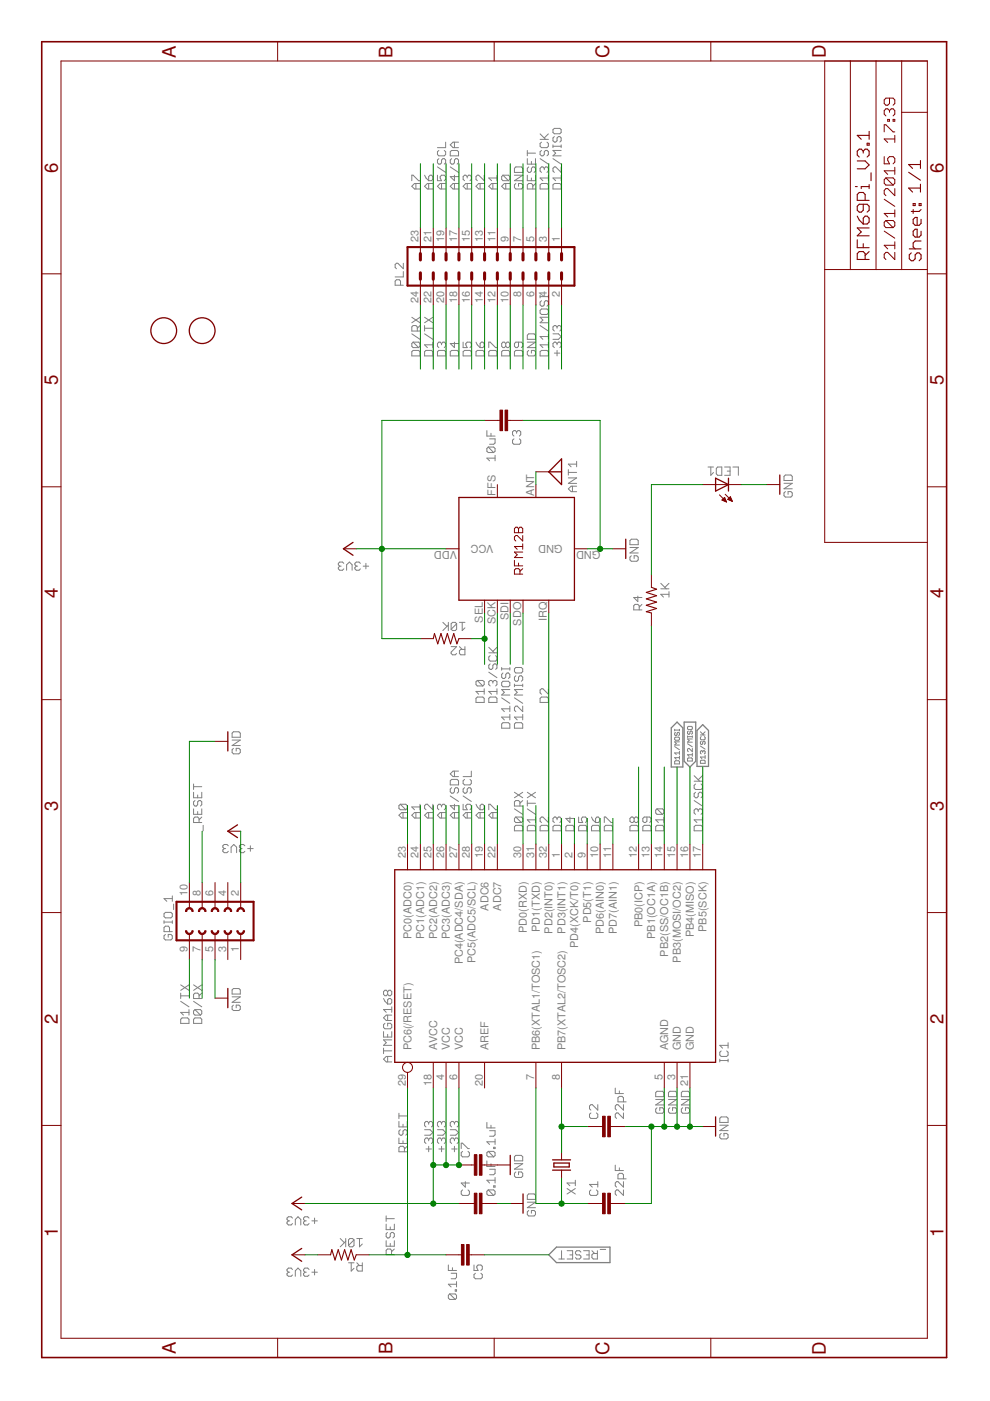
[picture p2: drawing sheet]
<svg xmlns="http://www.w3.org/2000/svg" width="210mm" height="297mm" viewBox="0 0 210 297" stroke-linecap="round" stroke-linejoin="round" font-family="sans-serif">
<g fill="none" stroke="#808080" stroke-width=".21">
<path d="M87.3 38.3v-1.2h.3l1.2 1.2h.2M88.2 38.9v1.2M89 38.9h-1.1l-.6 .6 .6 .6h1.1M90 37.1l.3 .6 .6 .6M90.9 37.4l.3-.3h.3l.3 .3v.6l-.3 .3h-.6zM90.9 38.9v1.2M91.8 38.9h-1.2l-.6 .6 .6 .6h1.2M92.8 37.1v1.2h.8l-.3-.6v-.3l.3-.3h.6l.3 .3v.6l-.3 .3M92.8 35.4l1.7 1.2M93 33.6l-.2 .3v.6l.2 .3h.3l.3-.3v-.6l.3-.3h.3l.3 .3v.6l-.3 .3M93 31.9l-.2 .3v.6l.2 .2h1.2l.3-.2v-.6l-.3-.3M93.6 38.9v1.2"/>
<path d="M94.5 30.1v1.2h-1.7M94.5 38.9h-1.2l-.5 .6 .5 .6h1.2M95.5 32.2l.3-.3h1.1l.3 .3v.8h-1.7zM95.5 35.4l1.7 1.2M95.8 33.6l-.3 .3v.6l.3 .3h.3l.3-.3v-.6l.2-.3h.3l.3 .3v.6l-.3 .3M96.4 30.1v1.2M96.4 37.1v1.2l-.9-.9h1.7M96.4 38.9v1.2M97.2 38.9h-1.1l-.6 .6 .6 .6h1.1M97.2 30.1h-1.1l-.6 .6 .6 .6h1.1M99.1 37.4l-.3-.3h-.3l-.3 .3v.6l.3 .3M99.1 37.4l.3-.3h.3l.2 .3v.6l-.2 .3"/>
<path d="M99.1 37.4v.3M99.1 38.9v1.2M99.9 38.9h-1.1l-.6 .6 .6 .6h1.1M101.8 38.9v1.2M102.7 38.9h-1.2l-.6 .6 .6 .6h1.2M102.7 37.1v1.2l-1.2-1.2h-.3l-.3 .3v.6l.3 .3M104.5 38.9v1.2M105.4 38.9h-1.2l-.6 .6 .6 .6h1.2M105.4 37.1v1.2M105.4 37.7h-1.8l.6 .6M106.6 37.1l-.2 .3v.6l.2 .3h1.2M106.6 37.1h1.2l.3 .3v.6l-.3 .3"/>
<path d="M106.6 37.1l1.2 1.2M107.2 38.9v1.2M108.1 38.9h-1.2l-.5 .6 .5 .6h1.2M109.1 37.1h1.7l-1.7 1.2h1.7M109.4 35.4h1.1l.3 .3v.9h-1.7v-.9zM109.4 38.9l-.3 .3v.6l.3 .3h1.1l.3-.3v-.6l-.3-.3h-.6v.6M111.8 31.9v1.1M111.8 33.6v1.2h1.7v-1.2M111.8 37.1v1.2h1.7v-1.2M111.8 32.5h1.7M112.1 35.4l-.3 .3v.6l.3 .3h.3l.3-.3v-.6l.3-.3h.2l.3 .3v.6l-.3 .3M112.7 34.2v.6"/>
<path d="M112.7 37.7v.6M113.5 38.9l-.5 .6M114.5 39.2l.3-.3h1.2l.3 .3v.9h-1.8zM114.5 33.6l1.8 1.2M114.5 29.5h1.8M114.5 28.4l1.2 1.1M114.8 30.1l-.3 .3v.6l.3 .3h1.2l.3-.3v-.6l-.3-.3M114.8 31.9l-.3 .3v.6l.3 .2h.3l.3-.2v-.6l.3-.3h.3l.3 .3v.6l-.3 .2M115.4 35.7l-.3-.3h-.3l-.3 .3v.6l.3 .3M115.4 35.7l.3-.3h.3l.3 .3v.6l-.3 .3M115.4 35.7v.3M116.3 37.1v1.2"/>
<path d="M116.3 37.7h-1.8l.6 .6M116.3 28.4l-.9 .9M117.2 27.5l.3-.3h1.2l.3 .3v.6l-.3 .3h-1.2l-.3-.3zM117.2 30.7v.6M117.2 33.6l1.8 1.2M117.2 31h1.8M117.5 29l-.3 .3v.5l.3 .3h.3l.3-.3v-.5l.3-.3h.3l.3 .3v.5l-.3 .3M117.5 38.9h1.2l.3 .3v.9h-1.8v-.9zM119 35.4v1.2l-1.2-1.2h-.3l-.3 .3v.6l.3 .3M119 30.7v.6M119 37.1v1.2M119 37.7h-1.8l.6 .6"/>
<path d="M119 31.9h-1.8l.6 .6-.6 .5h1.8M85.5 55.8v1.2l-1.2-1.2h-.2l-.3 .3v.6l.3 .3M85.5 57.6v1.1h-1.7M113 40.1v-.9l-.3-.3h-.6l-.3 .3v.9h1.7M84.9 60.5v-.9l-.3-.3h-.5l-.3 .3v.9h1.7M87.3 74.6l.3-.3h1.2l.2 .3v.9h-1.7zM87.3 70.8l1.7 1.1M87.3 67.3l1.7 1.1M87.6 72.5h1.2l.2 .3v.6l-.2 .3M87.6 72.5l-.3 .3v.6l.3 .3h1.2M87.6 72.5l1.2 1.2M88.5 70.2v-.9l-.3-.3h-.6l-.3 .3v.9h1.7"/>
<path d="M89 69l-.5 .6M89 67.3l-1.7 1.1M90 69v1.2M90 74.6l.3-.3h1.2l.3 .3v.9h-1.8zM90 70.8l1.8 1.1M90 69.6h1.8M90 67.3l1.8 1.1M91.8 72.5v1.2M91.8 73.1h-1.8l.6 .6M91.8 67.3l-1.8 1.1M92.8 74.6l.2-.3h1.2l.3 .3v.9h-1.7zM93.6 72.8v.3"/>
<path d="M93.6 72.8l-.3-.3h-.3l-.2 .3v.6l.2 .3M93.6 72.8l.3-.3h.3l.3 .3v.6l-.3 .3M95.5 74.6l.3-.3h1.1l.3 .3v.9h-1.7zM96.4 72.5v1.2l-.9-.9h1.7M98.2 72.5v1.2h.9l-.3-.6v-.3l.3-.3h.6l.2 .3v.6l-.2 .3M98.2 74.6l.3-.3h1.2l.2 .3v.9h-1.7zM100.9 74.6l.3-.3h1.2l.3 .3v.9h-1.8zM100.9 72.5l.3 .6 .6 .6M102.1 72.5h.3l.3 .3v.6l-.3 .3h-.6v-.9zM103.6 73.7v-1.2h.3l1.2 1.2h.3M103.6 74.6l.3-.3h1.2l.3 .3v.9h-1.8zM106.4 74.6l.2-.3h1.2l.3 .3v.9h-1.7z"/>
<path d="M107.2 72.8l-.3-.3h-.3l-.2 .3v.6l.2 .3h.3l.3-.3M107.2 72.8l.3-.3h.3l.3 .3v.6l-.3 .3h-.3l-.3-.3M107.2 72.8v.6M109.1 74.6l.3-.3h1.1l.3 .3v.9h-1.7zM109.9 72.5v.9l-.2 .3h-.3l-.3-.3v-.6l.3-.3h1.1l.3 .3v.6l-.3 .3M111.8 72.5h1.7l-1.7 1.2h1.7M112.1 70.8h1.1l.3 .3v.8h-1.7v-.8zM112.1 74.3l-.3 .3v.6l.3 .3h1.1l.3-.3v-.6l-.3-.3h-.5v.6M114.5 74.6l.3-.3h1.2l.3 .3v.9h-1.8zM114.5 65.8l.3-.3h1.2l.3 .3v.6l-.3 .3h-1.2l-.3-.3zM114.5 62.6v.6M114.5 69l1.8 1.2"/>
<path d="M114.5 62.9h1.8M114.8 63.8l-.3 .3v.5l.3 .3h.3l.3-.3v-.5l.3-.3h.3l.3 .3v.5l-.3 .3M116.3 62.6v.6M116.3 70.8v1.1M116.3 72.5v1.2M116.3 73.1h-1.8l.6 .6M116.3 71.4h-1.8l.6 .5M116.3 67.3h-1.8l.6 .6-.6 .5h1.8M117.2 70.8h1.2l.6 .6-.6 .5h-1.2M117.5 74.9h1.2M118.1 69.3v.3M118.1 72.8v.3"/>
<path d="M118.1 74.3v1.2M118.1 72.8l-.3-.3h-.3l-.3 .3v.6l.3 .3M118.1 69.3l-.3-.3h-.3l-.3 .3v.6l.3 .3M118.1 72.8l.3-.3h.3l.3 .3v.6l-.3 .3M118.1 69.3l.3-.3h.3l.3 .3v.6l-.3 .3M103.2 91.3v1.2h1.8M103.5 94.8l-.3 .3v.6l.3 .2h1.2M103.5 94.8h1.2l.3 .3v.6l-.3 .2M103.5 94.8l1.2 1.1M103.8 93h1.2v.9l-.3 .3h-.9M104.1 91.9v.6M105 96.5v1.2"/>
<path d="M105 97.1h-1.8l.6 .6M109 93l-.3 .3v.6l.3 .3h1.1l.3-.3v-.6l-.3-.3M109.5 91.6l-.3-.3h-.2l-.3 .3v.6l.3 .3M109.5 91.6l.3-.3h.3l.3 .3v.6l-.3 .3M109.5 91.6v.3M120.5 99.6v1.1M122.3 98.4h-1.8l.6 .6M122.3 97.8v1.2M150.1 99h1.2M150.7 99v1.8l.6-.6M152.2 99h.8v1.8h-.8l-.3-.3v-1.2zM153.6 99h1.2v1.8h-1.2"/>
<path d="M154.2 99.9h.6M155.4 99h1.1v1.8M72.9 119.4l-.3-.2h-.6l-.3 .2v.3l.3 .3M76.4 119.4l-.3-.2h-.6l-.3 .2v.3l.3 .3M77.6 119.4v1.2M120.5 101.3h1.8l-1.8 1.2h1.8M120.5 100.2h1.8M121.4 103.1v1.1M122.3 103.1h-1.2l-.6 .6 .6 .5h1.2M133.6 116.1h1.7l-1.7 1.1h1.7M133.9 117.8l-.3 .3v.6l.3 .3h1.1l.3-.3v-.6l-.3-.3h-.5v.6M133.9 114.3h1.1l.3 .3v.9h-1.7v-.9z"/>
<path d="M166.2 102.5h1.8l-1.8 1.1h1.8M166.5 104.2l-.3 .3v.6l.3 .3h1.2l.3-.3v-.6l-.3-.3h-.6v.6M166.5 100.7h1.2l.3 .3v.9h-1.8v-.9zM72 120h.3M72 120l-.3 .3v.3l.3 .3h.6l.3-.3M73.5 120.9v-1.2l.6-.5 .6 .5v1.2M75.5 120h.3M75.5 120l-.3 .3v.3l.3 .3h.6l.3-.3M77 120h1.2M93.9 132l.9 .8M95.1 132v1.7M95.1 132.5l-1.2 1.2"/>
<path d="M95.7 137.1h1.1l-1.1 1.2v.3l.2 .2h.6l.3-.2M96.8 132.2l-.3-.2h-.6l-.2 .2v1.2M96.8 132.2v1.2l-.3 .3h-.6l-.2-.3M96.8 132.2l-1.1 1.2M97.4 132h1.2M97.4 137.1l.6 .6M98 132v1.7l.6-.6M98.6 137.1v1.7h-.9l-.3-.2v-.6l.3-.3h.9M103.6 138.4h1.8M103.6 137.2l1.2 1.2M103.9 139l-.3 .3v.6l.3 .3h1.2l.3-.3v-.6l-.3-.3M105.4 137.2l-.9 .9"/>
<path d="M135.2 126.4v1.2l-.8-.9h1.7M135.5 129.3v-.9l-.3-.3h-.6l-.2 .3v.9h1.7M136.1 128.1l-.6 .6M140.1 124.8h1.7M140.1 123.7l1.2 1.1M141.8 126h-1.7l.6 .6M141.8 125.4v1.2M141.8 123.7l-.8 .8M49.2 156.9h1.7l-1.7 1.2h1.7M49.5 155.2h1.2l.2 .2v.9h-1.7v-.9zM49.5 158.7l-.3 .3v.5l.3 .3h1.2l.2-.3v-.5l-.2-.3h-.6v.5M100.9 148.1l.3-.3h1.2l.3 .3v.8h-1.8z"/>
<path d="M101.2 144.3h1.2l.3 .2v.6l-.3 .3M101.2 144.3l-.3 .2v.6l.3 .3h1.2M101.2 144.3l1.2 1.1M102.7 146v1.2M102.7 146.6h-1.8l.6 .6M103.6 148.1l.3-.3h1.2l.3 .3v.8h-1.8zM103.6 142.5l1.8 1.2M103.9 140.8l-.3 .3v.5l.3 .3h.3l.3-.3v-.5l.3-.3h.3l.3 .3v.5l-.3 .3M104.5 144.5l.3-.2h.3l.3 .2v.6l-.3 .3M104.5 144.5l-.3-.2h-.3l-.3 .2v.6l.3 .3M104.5 144.5v.3M105.4 146v1.2"/>
<path d="M105.4 146.6h-1.8l.6 .6M106.4 141.5v.6M106.4 148l1.7 1.1M106.4 141.8h1.7M106.6 142.7l-.2 .3v.6l.2 .2h.3l.3-.2v-.6l.3-.3h.3l.3 .3v.6l-.3 .2M106.6 144.4h1.2l.3 .3v.6l-.3 .3h-1.2l-.2-.3v-.6zM106.6 153.2h1.2l.3 .3v.9h-1.7v-.9zM108.1 141.5v.6M108.1 149.7v1.2M108.1 151.5v1.1M108.1 152h-1.7l.5 .6M108.1 150.3h-1.7l.5 .6"/>
<path d="M108.1 146.2h-1.7l.5 .6-.5 .6h1.7M109.1 145v.6M109.1 153.5l.3-.3h1.1l.3 .3v.9h-1.7zM109.1 148l1.7 1.1M109.1 145.3h1.7M109.4 141.5h1.1l.3 .3v.6l-.3 .3h-1.1l-.3-.3v-.6zM109.4 143.3l-.3 .3v.5l.3 .3h.3l.2-.3v-.5l.3-.3h.3l.3 .3v.5l-.3 .3M110.8 149.7v1.2l-1.1-1.2h-.3l-.3 .3v.6l.3 .3M110.8 145v.6M110.8 151.5v1.1M110.8 152h-1.7l.6 .6M110.8 146.2h-1.7l.6 .6-.6 .6h1.7"/>
<path d="M114.5 148.1l.3-.3h1.2l.3 .3v.8h-1.8zM116.3 146v1.2l-1.2-1.2h-.3l-.3 .3v.6l.3 .3M143 154.6v.4M143 158.3l1.1 .7M143 154.8h1.1M143.2 156.3h.7l.2 .5-.2 .2h-.7l-.2-.2zM143.2 155.3l-.2 .1v.4l.4 .2 .2-.2v-.4l.3-.1 .2 .1v.4l-.2 .2M144.1 154.6v.4M144.1 159.3v.7M144.1 159.6h-1.1l.4 .4M144.1 157.3h-1.1l.4 .3-.4 .4h1.1M145.8 154.2l.1-.2h.7l.2 .2v.3l-.2 .2h-.7l-.1-.2z"/>
<path d="M145.8 156v.4M145.8 157.7l1 .6M145.8 156.2h1M145.9 155l-.1 .2v.3l.3 .2 .2-.2v-.3l.3-.2 .2 .2v.3l-.2 .2M146.8 156v.4M146.8 158.7v.7l-.9-.7-.1 .2v.3l.1 .2M146.8 159.7v.7M146.8 156.7h-1l.3 .3-.3 .4h1M148.5 158.2l1 .6M148.5 155.8h1M148.5 155.2l.7 .6M148.7 157.2l-.2 .1v.4l.2 .1 .3-.1v-.4l.2-.1 .3 .1v.4l-.2 .1"/>
<path d="M148.7 156.2l-.2 .1v.4l.2 .1h.6l.2-.1v-.4l-.2-.1M149 159.3l.2-.1 .3 .1v.4l-.2 .2M149 159.3l-.2-.1-.3 .1v.4l.2 .2M149 159.3v.2M149.5 155.2l-.5 .5M41 171.5v1.2h1.8v-1.2M41 168v1.1h1.8v-1.1M41 166.2v1.2M41 166.8h1.8M41.3 169.7l-.3 .3v.6l.3 .3h.3l.3-.3v-.6l.3-.3h.3l.3 .3v.6l-.3 .3M41.9 168.6v.5M41.9 172.1v.6"/>
<path d="M42.2 174.4v-.9l-.3-.3h-.6l-.3 .3v.9h1.8M42.8 173.2l-.6 .6M43.1 175v1.1M47.5 179.9h.3M47.5 179.9l-.3 .3v.3l.3 .3h.6l.3-.3M48.4 179.3l-.3-.3h-.6l-.3 .3v.3l.3 .3M51.1 179.9h.2M51.1 179.9l-.3 .3v.3l.3 .3h.5l.3-.3M51.9 179.3l-.3-.3h-.5l-.3 .3v.3l.3 .3M52.5 179.9h1.2M53.1 179.3v1.2M84.9 170.5l-.3 .3v.6l.3 .3h1.1"/>
<path d="M84.9 170.5h1.1l.3 .3v.6l-.3 .3M84.9 170.5l1.1 1.2M85.4 172.3v1.1M86.3 172.3h-1.1l-.6 .5 .6 .6h1.1M88.2 172.3v1.1M89 172.3h-1.1l-.6 .5 .6 .6h1.1M89 171.1h-1.7l.6 .6M89 170.5v1.2M90.9 172.3v1.1M91.8 170.5v1.2l-1.2-1.2h-.3l-.3 .3v.6l.3 .3M91.8 172.3h-1.2l-.6 .5 .6 .6h1.2M93.6 170.8v.3"/>
<path d="M93.6 172.3v1.1M93.6 170.8l-.3-.3h-.3l-.2 .3v.6l.2 .3M93.6 170.8l.3-.3h.3l.3 .3v.6l-.3 .3M94.5 172.3h-1.2l-.5 .5 .5 .6h1.2M95.5 168.8l1.7 1.1M95.8 167l-.3 .3v.6l.3 .3h.3l.3-.3v-.6l.2-.3h.3l.3 .3v.6l-.3 .3M95.8 165.2h1.1l.3 .3v.9h-1.7v-.9zM96.4 163.5v1.2M96.4 170.5v1.2l-.9-.9h1.7M96.4 172.3v1.1M97.2 172.3h-1.1l-.6 .5 .6 .6h1.1M97.2 163.5h-1.1l-.6 .6 .6 .6h1.1"/>
<path d="M98.2 170.5v1.2h.9l-.3-.6v-.3l.3-.3h.6l.2 .3v.6l-.2 .3M98.2 168.8l1.7 1.1M98.5 167l-.3 .3v.6l.3 .3h.3l.3-.3v-.6l.3-.3h.3l.2 .3v.6l-.2 .3M98.5 165.2l-.3 .3v.6l.3 .3h1.2l.2-.3v-.6l-.2-.3M99.1 172.3v1.1M99.9 163.5v1.2h-1.7M99.9 172.3h-1.1l-.6 .5 .6 .6h1.1M100.9 170.5l.3 .6 .6 .6M101.8 172.3v1.1M102.1 170.5h.3l.3 .3v.6l-.3 .3h-.6v-.9zM102.7 172.3h-1.2l-.6 .5 .6 .6h1.2M103.6 171.7v-1.2h.3l1.2 1.2h.3"/>
<path d="M104.5 172.3v1.1M105.4 172.3h-1.2l-.6 .5 .6 .6h1.2M109.1 171.5l1.7 1.2M109.1 168l1.7 1.1M109.4 173.2l-.3 .3v.6l.3 .3h1.1M109.4 175h1.1l.3 .3v.8h-1.7v-.8zM109.4 173.2h1.1l.3 .3v.6l-.3 .3M109.4 173.2l1.1 1.2M110.2 170.9v-.9l-.3-.3h-.5l-.3 .3v.9h1.7M110.8 169.7l-.6 .6M110.8 168l-1.7 1.1M111.8 169.7v1.2"/>
<path d="M111.8 171.5l1.7 1.2M111.8 170.3h1.7M111.8 168l1.7 1.1M112.1 175h1.1l.3 .3v.8h-1.7v-.8zM113.5 173.2v1.2M113.5 173.8h-1.7l.6 .6M113.5 168l-1.7 1.1M114.5 175.3l.3-.3h1.2l.3 .3v.8h-1.8zM116.3 173.2v1.2l-1.2-1.2h-.3l-.3 .3v.6l.3 .3M117.5 175h1.2l.3 .3v.8h-1.8v-.8zM118.1 173.5v.3M118.1 173.5l-.3-.3h-.3l-.3 .3v.6l.3 .3"/>
<path d="M118.1 173.5l.3-.3h.3l.3 .3v.6l-.3 .3M120.2 175h1.2l.3 .3v.8h-1.7v-.8zM120.8 173.2v1.2l-.8-.9h1.7M122.7 175.3l.3-.3h1.1l.3 .3v.8h-1.7zM122.7 173.2v1.2h.8l-.2-.6v-.3l.2-.3h.6l.3 .3v.6l-.3 .3M125.4 173.2l.3 .6 .6 .6M125.7 175h1.2l.2 .3v.8h-1.7v-.8zM126.3 173.5l.3-.3h.3l.2 .3v.6l-.2 .3h-.6zM128.1 175.3l.3-.3h1.2l.3 .3v.8h-1.8zM128.1 174.4v-1.2h.3l1.2 1.2h.3M133.9 175h1.1l.3 .3v.8h-1.7v-.8zM134.5 173.5l-.3-.3h-.3l-.3 .3v.6l.3 .3h.3l.3-.3"/>
<path d="M134.5 173.5l.2-.3h.3l.3 .3v.6l-.3 .3h-.3l-.2-.3M134.5 173.5v.6M136.3 175.3l.3-.3h1.2l.2 .3v.8h-1.7zM137.2 173.2v.9l-.3 .3h-.3l-.3-.3v-.6l.3-.3h1.2l.2 .3v.6l-.2 .3M139.3 171.5l-.3 .3v.6l.3 .3h1.2M139.3 175h1.2l.3 .3v.8h-1.8v-.8zM139.3 171.5h1.2l.3 .3v.6l-.3 .3M139.3 171.5l1.2 1.2M140.8 173.2v1.2M140.8 173.8h-1.8l.6 .6M143 161.5l.2-.2h.7l.2 .2v.5h-1.1zM144.1 160.3v.7"/>
<path d="M144.1 160.6h-1.1l.4 .4M145.8 160.9l.1-.2h.7l.2 .2v.5h-1zM146.8 160h-1l.3 .4M147.2 175.3l.3-.3h1.1l.3 .3v.8h-1.7zM147.2 169.7l1.7 1.2M147.2 165.6h1.7M147.2 164.5l1.1 1.1M147.5 166.2l-.3 .3v.6l.3 .3h1.1l.3-.3v-.6l-.3-.3M147.5 168l-.3 .3v.5l.3 .3h.3l.2-.3v-.5l.3-.3h.3l.3 .3v.5l-.3 .3M148 171.8l-.2-.3h-.3l-.3 .3v.6l.3 .3M148 171.8l.3-.3h.3l.3 .3v.6l-.3 .3M148 171.8v.3"/>
<path d="M148.5 161.4l.2-.2h.6l.2 .2v.4h-1zM148.9 173.8h-1.7l.6 .6M148.9 173.2v1.2M148.9 164.5l-.9 .8M149.5 160.2v.6M149.5 160.5h-1l.3 .3M34.8 195.2v.6M34.8 195.5h1.7M35.1 198.1l-.3 .3v.6l.3 .3h1.1l.3-.3v-.6l-.3-.3h-.5v.6M35.1 193.4h1.1l.3 .3v.6l-.3 .3h-1.1l-.3-.3v-.6zM35.9 197.5v-.8l-.2-.3h-.6l-.3 .3v.8h1.7M36.5 189.9v1.2"/>
<path d="M36.5 195.2v.6M36.5 190.5h-1.7l.6 .6M36.8 191.7v1.1M49 180.8v-1.2l.6-.6 .6 .6v1.2M38.3 211.1h1.8M38.3 216.1l.3-.3h1.2l.3 .3v.9h-1.8zM38.3 210.6v1.1M38.3 212.3l1.8 1.2M38.3 208.8l1.8 1.2M40.1 214.1v1.1M40.1 214.7h-1.8l.6 .5M40.1 208.8l-1.8 1.2"/>
<path d="M41 216.1l.3-.3h1.2l.3 .3v.9h-1.8zM41 212.3l1.8 1.2M41 208.8l1.8 1.2M41.3 214.1l-.3 .3v.5l.3 .3h1.2M41.3 214.1h1.2l.3 .3v.5l-.3 .3M41.3 214.1l1.2 1.1M42.2 211.7v-.9l-.3-.2h-.6l-.3 .2v.9h1.8M42.8 210.6l-.6 .5M42.8 208.8l-1.8 1.2M49.2 211.3h1.7l-1.7 1.2h1.7M49.5 213.1l-.3 .3v.6l.3 .2h1.2l.2-.2v-.6l-.2-.3h-.6v.6M49.5 209.6h1.2l.2 .3v.9h-1.7v-.9z"/>
<path d="M81.3 218.7v1.2h1.8v-1.2M81.3 211.7l.9 1.2M81.6 217l-.3 .3v.5l.3 .3h1.2l.3-.3v-.5l-.3-.3h-.6v.6M82.2 210.2v.6M82.2 212l.3-.3h.3l.3 .3v.6l-.3 .3h-.6zM82.2 215.2v1.2M82.2 219.3v.6M82.2 210.2l-.3-.2h-.3l-.3 .2v.6l.3 .3h.3l.3-.3M82.2 210.2l.3-.2h.3l.3 .2v.6l-.3 .3h-.3l-.3-.3M83.1 213.5v1.1M83.1 215.2h-1.2l-.6 .6 .6 .6h1.2M83.1 214h-1.8l.6 .6"/>
<path d="M81.3 222.8h1.8M81.3 222.2v1.2M82.2 224v1.1M83.1 224h-1.2l-.6 .6 .6 .5h1.2M83.1 220.5h-1.8l.6 .6-.6 .5h1.8M84.6 236v1.2M84.6 237.8v1.1h1.7v-1.1M84.6 236.6h1.7M84.9 239.5l-.3 .3v.6l.3 .3h.3l.2-.3v-.6l.3-.3h.3l.3 .3v.6l-.3 .3M85.4 238.4v.5M90 239.5h1.2l.6 .6-.6 .6h-1.2M90.9 238.1l-.3-.3h-.3l-.3 .3v.6l.3 .2"/>
<path d="M90.9 238.1l.3-.3h.3l.3 .3v.6l-.3 .2M90.9 238.1v.3M92.8 239.5h1.1l.6 .6-.6 .6h-1.1M93.6 238.1l-.3-.3h-.3l-.2 .3v.6l.2 .2M93.6 238.1l.3-.3h.3l.3 .3v.6l-.3 .2M93.6 238.1v.3M95.5 239.5h1.1l.6 .6-.6 .6h-1.1M96.4 238.1v.3M96.4 238.1l-.3-.3h-.3l-.3 .3v.6l.3 .2M96.4 238.1l.2-.3h.3l.3 .3v.6l-.3 .2M103.2 238v1.1h1.8M103.8 239.7h1.2v.9l-.3 .3h-.9"/>
<path d="M104.1 238.6v.5M125.3 236l-.3 .2v.6l.3 .3h1.1l.3-.3v-.6l-.3-.2M126.7 234.2v1.2l-1.1-1.2h-.3l-.3 .3v.6l.3 .3M130.5 230.7v1.2h1.7M131.3 231.3v.6M132.2 233.6v-.9l-.3-.2h-.6l-.3 .2v.9h1.8M132.2 234.2v1.2l-1.2-1.2h-.3l-.2 .3v.6l.2 .3M132.2 236v1.1l-1.2-1.1h-.3l-.2 .2v.6l.2 .3M139 233.1h1.8l-1.8 1.2h1.8M139.3 234.9l-.3 .3v.5l.3 .3h1.2l.3-.3v-.5l-.3-.3h-.6v.6M139.3 231.4h1.2l.3 .2v.9h-1.8v-.9zM141.7 233.1h1.8l-1.8 1.2h1.8"/>
<path d="M141.7 231.6l.3-.2h1.2l.3 .2v.9h-1.8zM142 234.9l-.3 .3v.5l.3 .3h1.2l.3-.3v-.5l-.3-.3h-.6v.6M144.5 233.1h1.7l-1.7 1.2h1.7M144.5 231.6l.2-.2h1.2l.3 .2v.9h-1.7zM144.7 234.9l-.2 .3v.5l.2 .3h1.2l.3-.3v-.5l-.3-.3h-.6v.6M152.6 224.6v.5M152.6 237.1l.3-.3h1.2l.3 .3v.9h-1.8zM152.6 238.6h1.8l-1.8 1.1h1.8M152.6 224.9h1.8M152.9 222.8l-.3 .3v.6l.3 .3h1.2l.3-.3v-.6l-.3-.3M154.4 221.1v1.1M154.4 224.6v.5"/>
<path d="M154.4 221.6h-1.8l.6 .6M61.2 258.8h.2M61.2 258.8l-.3 .3v.3l.3 .3h.5l.3-.3M62 258.3l-.3-.3h-.5l-.3 .3v.3l.3 .2M62.6 259.7v-1.1l.6-.6 .6 .6v1.1M64.6 258.8h.3M64.6 258.8l-.2 .3v.3l.2 .3h.6l.3-.3M65.5 258.3l-.3-.3h-.6l-.2 .3v.3l.2 .2M66.1 258.8h1.2M66.7 258.3v1.1M81.9 257.8v1.2M81.9 259.5v1.2h1.7v-1.2"/>
<path d="M81.9 258.4h1.7M84.6 241.3v1.1h1.7v-1.1M85.4 241.9v.5M85.7 244.2v-.9l-.3-.3h-.5l-.3 .3v.9h1.7M86.3 243l-.6 .6M90.3 243.6h1.2M90.9 241.6l-.3-.3h-.3l-.3 .3v.5l.3 .3M90.9 241.6l.3-.3h.3l.3 .3v.5l-.3 .3M90.9 241.6v.3M90.9 243v1.2M93 243.6h1.2M93.6 241.6l-.3-.3h-.3l-.2 .3v.5l.2 .3"/>
<path d="M93.6 241.6l.3-.3h.3l.3 .3v.5l-.3 .3M93.6 241.6v.3M93.6 243v1.2M95.8 243.6h1.1M96.4 241.6v.3M96.4 243v1.2M96.4 241.6l-.3-.3h-.3l-.3 .3v.5l.3 .3M96.4 241.6l.2-.3h.3l.3 .3v.5l-.3 .3M97.8 243.5v-1.1h.3l1.1 1.1h.3M98.1 252.3l-.3 .3v.6l.3 .2h1.1l.3-.2v-.6l-.3-.3M98.1 244.1l-.3 .3v.6l.3 .3h1.1l.3-.3v-.6l-.3-.3M98.7 250.5v1.2l-.9-.9h1.7"/>
<path d="M103.2 246.1v1.2h1.8M103.5 252.3l-.3 .3v.6l.3 .2h1.2M103.5 244.1l-.3 .3v.6l.3 .3h1.2M103.5 252.3h1.2l.3 .3v.6l-.3 .2M103.5 244.1h1.2l.3 .3v.6l-.3 .3M103.5 252.3l1.2 1.1M103.5 244.1l1.2 1.2M103.8 247.9h1.2v.9l-.3 .3h-.9M104.1 246.7v.6M104.7 243.2h.3v.3h-.3zM104.7 251.4h.3v.3h-.3zM105 241.5v1.2"/>
<path d="M105 249.7v1.1M105 250.2h-1.8l.6 .6M105 242.1h-1.8l.6 .6M109.1 246.7h1.7l-1.7 1.2h1.7M109.4 248.5l-.3 .3v.5l.3 .3h1.1l.3-.3v-.5l-.3-.3h-.6v.6M109.4 245h1.1l.3 .3v.8h-1.7v-.8zM111.8 254.9h1.7l-1.7 1.2h1.7M112.1 256.6l-.3 .3v.6l.3 .3h1.1l.3-.3v-.6l-.3-.3h-.5v.6M112.1 253.1h1.1l.3 .3v.9h-1.7v-.9zM120.2 252l1.8 1.2M122 250.8h-1.8l.6 .6M122 252l-1.8 1.2"/>
<path d="M122 250.2v1.2M125.3 252.3l-.3 .3v.6l.3 .2h1.1l.3-.2v-.6l-.3-.3M126.7 250.5v1.2M126.7 251.1h-1.7l.6 .6M130.5 247v1.2h1.7M131.3 247.6v.6M132.2 252.3v1.1l-1.2-1.1h-.3l-.2 .3v.6l.2 .2M132.2 249.9v-.8l-.3-.3h-.6l-.3 .3v.8h1.8M132.2 250.5v1.2l-1.2-1.2h-.3l-.2 .3v.6l.2 .3M152.9 240.3l-.3 .3v.6l.3 .3h1.2l.3-.3v-.6l-.3-.3h-.6v.6M61.2 269.7l-.3 .3v.3l.3 .3h.5l.3-.3M61.2 269.7h.2"/>
<path d="M62 269.2l-.3-.3h-.5l-.3 .3v.2l.3 .3M62.6 270.6v-1.2l.6-.5 .6 .5v1.2M64.6 269.7l-.2 .3v.3l.2 .3h.6l.3-.3M64.6 269.7h.3M65.5 269.2l-.3-.3h-.6l-.2 .3v.2l.2 .3M66.1 269.7h1.2M66.7 269.2v1.1M72.1 262.6l.9 .9M73.3 262.6v1.8M73.3 263.2l-1.2 1.2M73.9 267.7h1.2M74.5 267.7v1.8l.6-.6"/>
<path d="M75.1 262.9l-.3-.3h-.6l-.3 .3v1.2M75.1 262.9v1.2l-.3 .3h-.6l-.3-.3M75.1 262.9l-1.2 1.2M75.6 262.6h1.2M75.6 267.7l.6 .6M76.2 262.6v1.8l.6-.6M76.8 267.7v1.8h-.9l-.3-.3v-.6l.3-.3h.9M81.9 263.1v1.1h1.7v-1.1M82.1 261.3l-.2 .3v.6l.2 .3h.3l.3-.3v-.6l.3-.3h.3l.3 .3v.6l-.3 .3M82.7 260.1v.6M82.7 263.6v.6M83 266v-.9l-.3-.3h-.6l-.2 .3v.9h1.7"/>
<path d="M83.6 264.8l-.6 .6M95.1 268.2v1.2h1.7M95.4 274.3l-.3 .3v.6l.3 .3h1.1M95.4 274.3h1.1l.3 .3v.6l-.3 .3M95.4 274.3l1.1 1.2M95.7 270h1.1v.8l-.3 .3h-.8M95.9 268.8v.6M96.5 273.5h.3v.2h-.3zM96.8 271.7v1.2M96.8 272.3h-1.7l.6 .6M100.5 268.2v1.2h.9l-.3-.6v-.3l.3-.3h.6l.3 .3v.6l-.3 .3M100.8 270l-.3 .2v.6l.3 .3h1.2l.3-.3v-.6l-.3-.2"/>
<path d="M118.5 266.9h1.2M119.1 265.2v1.7M120.2 265.2h1.2v1.7h-1.2M120.8 266.1h.6M123.2 265.5l-.3-.3h-.6l-.3 .3v.3l.3 .3h.6l.3 .2v.3l-.3 .3h-.6l-.3-.3M123.7 265.2h1.2v1.7h-1.2M124.3 266.1h.6M125.5 265.2l.6 .6M126.7 265.2v1.7h-.9l-.3-.3v-.5l.3-.3h.9M127.3 264.9h1.1"/>
</g>
<path d="M143.6 153.1l1.2 1.2v8.3h-2.5v-8.3zM145.1 153.1h2.4v8.3l-1.2 1.2-1.2-1.2zM149 153.6l1.2 1.3v7.6h-2.4v-7.6zM116.4 266l1.6-1.6h11.3v3.3h-11.3z" fill="none" stroke="#808080" stroke-width=".28"/>
<g fill="none" stroke="#800000" stroke-width=".28">
<path d="M119.1 97.3v5.4l-2.7-2.7zM74.8 115l-2 1.4 2 1.3M97.3 105.5h24.5v21.8h-24.5zM116.4 100h2.7M132.7 114.3v4.1M151.7 101.4l2.8 1.3-2.8 1.4zM154.5 101.4v2.7M165.3 100.7v4.1M48.3 155.2v4M50.4 174.9l-2.1 1.3 2.1 1.4M83.7 184.4h68v40.8h-68zM48.3 209.6v4.1"/>
<path d="M151.7 236.8v4.1M64 253.8l-2.1 1.4 2.1 1.3M108.2 245v4M110.9 253.1v4.1M117.2 248.1h3.8M117.2 245.9h3.8M117.4 246.6h3.3v.8h-3.3zM64 264.7l-2.1 1.3 2.1 1.4"/>
<circle cx="34.7" cy="70.1" r="2.73"/>
<circle cx="42.9" cy="70.1" r="2.73"/>
</g>
<g fill="none" stroke="#800000" stroke-width=".21">
<path d="M12.9 12.9h183.7v270.8h-183.7zM58.9 8.8v4.1M104.8 8.8v4.1M150.7 8.8v4.1M174.9 12.9v102.1h21.7M180.3 12.9v44.2M185.7 12.9v44.2M191.2 12.9v44.2M187.5 33.2v1.5h1.1l-.4-.7v-.4l.4-.4h.8l.3 .4v.8l-.3 .3M187.5 28v-1.5h.3l1.6 1.5h.3M187.8 37.7h1.6l.3 .4v.8l-.3 .3M187.8 37.7l-.3 .4v.8l.3 .3h1.6"/>
<path d="M187.8 37.7l1.6 1.5M188.2 25.3h.4v.4h-.4zM188.6 20.8v1.1l-.4 .4h-.4l-.3-.4v-.7l.3-.4h1.6l.3 .4v.7l-.3 .4M188.6 23.5l.4-.4h.4l.3 .4v.7l-.3 .4M188.6 23.5l-.4-.4h-.4l-.3 .4v.7l.3 .4M188.6 23.5v.3M189.4 25.3h.3v.4h-.3zM189.7 28.7v1.5M189.7 35.5v1.5M189.7 40v1.5l-1.5-1.5h-.4l-.3 .4v.7l.3 .4M189.7 36.2h-2.2l.7 .8M189.7 29.5h-2.2l.7 .7"/>
<path d="M191.2 23.8h5.4M8.8 58.1h4.1M89.1 48.3v5.5M89.1 59.2v5.4M91.9 48.3v5.5M91.9 59.2v5.4M94.6 48.3v5.5M94.6 59.2v5.4M97.3 48.3v5.5M97.3 59.2v5.4M100 48.3v5.5M100 59.2v5.4"/>
<path d="M102.7 48.3v5.5M102.7 59.2v5.4M105.5 48.3v5.5M105.5 59.2v5.4M108.2 48.3v5.5M108.2 59.2v5.4M110.9 48.3v5.5M110.9 59.2v5.4M113.6 48.3v5.5M113.6 59.2v5.4M116.4 48.3v5.5M116.4 59.2v5.4"/>
<path d="M119.1 48.3v5.5M119.1 59.2v5.4M174.9 57.1h21.7M187.5 49l2.2 1.5M187.5 42.2l2.2 1.6M187.8 46.8h1.6l.3 .3v.8l-.3 .4M187.8 46.8l-.3 .3v.8l.3 .4h1.6M187.8 46.8l1.6 1.5M189.7 44.5v1.5M189.7 51.3v1.5M189.7 53.5v1.5l-1.5-1.5h-.4l-.3 .4v.8l.3 .3M189.7 52h-2.2l.7 .8"/>
<path d="M189.7 45.3h-2.2l.7 .7M196.6 58.1h4.1M102.7 89.1h3.3M107.6 89.1h3.3M8.8 103.2h4.1M72.8 116.4h2.7M94.6 116.4h2.7M105.5 102.7v2.8M109.1 112.1l.3-.3h.3l.2 .3 .3-.3h.3l.3 .3v.8h-1.7zM109.1 118.8v1.2h1.7M109.9 112.1v.8M109.9 119.4v.6"/>
<path d="M110.8 113.5v1.2l-1.1-1.2h-.3l-.3 .3v.6l.3 .3M110.8 117.1h-1.7l.6 .5-.6 .6h1.7M110.8 115.9h-1.7l.6 .6M110.8 115.3v1.2M113.6 102.7v2.8M113.6 100h2.8M121.8 116.4h2.7M129.9 116.4h2.8M149 102.7h8.2M152.5 104.9l1.5 1.5M153.1 106h.1M153.3 105.8v.3"/>
<path d="M153.4 105.7v.5M153.5 105.6v.6M153.6 105.5l.4 .9-.9-.4zM153.7 105.6v.7M153.8 104.8l1.5 1.5M153.8 105.9v.4M153.9 106.2v.2M154.3 105.9l1 .4M154.3 105.9h.1M154.5 105.7v.2M154.6 105.6v.4M154.7 105.5v.6"/>
<path d="M154.9 105.3l-.6 .6M154.9 105.3l.4 1M154.9 105.3v.8M155 105.6v.6M155.1 106v.2M155.3 106.3h.1M162.6 102.7h2.7M196.6 103.2h4.1M89.1 135.4h2.8M97.3 135.4h2.7M102.7 127.3v2.7M105.5 127.3v2.7"/>
<path d="M108.2 127.3v2.7M110.2 121.7v-.9l-.3-.2h-.5l-.3 .2v.9h1.7M110.8 120.6l-.6 .5M110.9 127.3v2.7M116.4 127.3v2.7M138.1 121.8v2.7M138.1 130v2.7M8.8 148.3h4.1M45.6 157.2h2.7M196.6 148.3h4.1M48.3 176.2h2.7M86.4 179v5.4"/>
<path d="M89.1 179v5.4M91.9 179v5.4M94.6 179v5.4M97.3 179v5.4M100 179v5.4M102.7 179v5.4M105.5 179v5.4M110.9 179v5.4M113.6 179v5.4M116.4 179v5.4M119.1 179v5.4M121.8 179v5.4"/>
<path d="M124.5 179v5.4M127.2 179v5.4M129.9 179v5.4M135.4 179v5.4M138.1 179v5.4M140.8 179v5.4M143.6 179v5.4M146.3 179v5.4M149 179v5.4M8.8 193.5h4.1M40.2 187.1v5.5M40.2 198v5.5"/>
<path d="M42.9 187.1v5.5M42.9 198v5.5M45.6 187.1v5.5M45.6 198v5.5M48.3 187.1v5.5M48.3 198v5.5M51 187.1v5.5M51 198v5.5M196.6 193.5h4.1M45.6 211.6h2.7M8.8 238.6h4.1M86.4 227.4v3.3"/>
<path d="M91.9 225.2v5.5M94.6 225.2v5.5M97.3 225.2v5.5M102.7 225.2v5.5M113.6 225.2v5.5M119.1 225.2v5.5M124.5 238.8h3.3M129.4 238.8h3.3M140.8 225.2v5.5M143.6 225.2v5.5M146.3 225.2v5.5M149 238.8h2.7"/>
<path d="M196.6 238.6h4.1M61.9 255.2h2.7M97.3 255.2h3.3M97.3 247h3.3M102.2 255.2h3.3M102.2 247h6M108.2 255.2h2.7M119.1 244.3v1.6M119.1 248.1v1.6M124.5 255.2h3.3M129.4 255.2h3.3M61.9 266h2.7"/>
<path d="M67.4 266h2.7M75.5 266h2.8M94.6 266h3.2M99.5 266h3.2M58.9 283.7v4.1M104.8 283.7v4.1M150.7 283.7v4.1"/>
<circle cx="86.4" cy="226.3" r="1.06"/>
</g>
<path d="M86.4 52.4h35.4v8.2h-35.4zM37.4 191.2h16.4v8.2h-16.4z" fill="none" stroke="#800000" stroke-width=".44"/>
<g fill="#800000" stroke="#800000" stroke-width=".21">
<path d="M44.8 197.3h.2a.55 .55 0 0 0 .6 .6 .55 .55 0 0 0 .5-.6h.3a.81 .81 0 0 1-.8 .9 .81 .81 0 0 1-.8-.9z" fill-rule="evenodd"/>
<path d="M47.5 197.3h.3a.54 .54 0 0 0 .5 .6 .54 .54 0 0 0 .6-.6h.2a.81 .81 0 0 1-.8 .9 .81 .81 0 0 1-.8-.9z" fill-rule="evenodd"/>
<path d="M50.2 197.3h.3a.55 .55 0 0 0 .5 .6 .55 .55 0 0 0 .6-.6h.3a.83 .83 0 0 1-.9 .9 .83 .83 0 0 1-.8-.9z" fill-rule="evenodd"/>
<path d="M45 192.7a.82 .82 0 0 1 .9-.2 .82 .82 0 0 1 .5 .8h-.3a.55 .55 0 0 0-.5-.6 .55 .55 0 0 0-.6 .6h-.2z" fill-rule="evenodd"/>
<path d="M47.7 192.7a.82 .82 0 0 1 .9-.2 .82 .82 0 0 1 .5 .8h-.2a.54 .54 0 0 0-.6-.6 .54 .54 0 0 0-.5 .6h-.3z" fill-rule="evenodd"/>
<path d="M50.4 192.7a.82 .82 0 0 1 .9-.2 .82 .82 0 0 1 .6 .8h-.3a.55 .55 0 0 0-.6-.6 .55 .55 0 0 0-.5 .6h-.3z" fill-rule="evenodd"/>
<path d="M39.3 197.3h.3a.54 .54 0 0 0 .5 .6 .54 .54 0 0 0 .6-.6h.3a.81 .81 0 0 1-.9 .9 .81 .81 0 0 1-.8-.9z" fill-rule="evenodd"/>
<path d="M42.1 197.3h.2a.54 .54 0 0 0 .6 .6 .54 .54 0 0 0 .5-.6h.3a.81 .81 0 0 1-.8 .9 .81 .81 0 0 1-.8-.9z" fill-rule="evenodd"/>
<path d="M39.5 192.7a.82 .82 0 0 1 .9-.2 .82 .82 0 0 1 .6 .8h-.3a.54 .54 0 0 0-.6-.6 .54 .54 0 0 0-.5 .6h-.3z" fill-rule="evenodd"/>
<path d="M42.2 192.7a.82 .82 0 0 1 1-.2 .82 .82 0 0 1 .5 .8h-.3a.54 .54 0 0 0-.5-.6 .54 .54 0 0 0-.6 .6h-.2z" fill-rule="evenodd"/>
</g>
<g fill="none" stroke="#800000" stroke-width=".23">
<path d="M181.4 39.6h.4M181.8 34.1h1.6l.9 .9-.9 .8h-1.6M183 32l-.4-.4h-.4l-.4 .4v.9l.4 .4M183 32v.4M183 32l.4-.4h.5l.4 .4v.9l-.4 .4M183.9 30.4h.4v.4h-.4zM184.3 27.9v1.6M184.3 39.1v.9M184.3 39.6h-1.7v.4M184.3 28.7h-2.5l.8 .8M184.7 36.6v1.7M192.7 36.5l2.5 1.7"/>
<path d="M195.2 39.9h-2.5l.8 .8M195.2 34v1.7M195.2 39.1v1.6M195.2 34.9h-2.5l.8 .8M181.8 50.8v1.7h2.5M181.8 45.8l.4 .9 .8 .8M183 43.3v1.3l-.4 .4h-.4l-.4-.4v-.9l.4-.4h1.7l.4 .4v.9l-.4 .4M183 51.7v.8M183.4 55v-1.2l-.4-.5h-.8l-.4 .5v1.2h2.5M183.4 42.5v-1.3l-.4-.4h-.8l-.4 .4v1.3h2.5M183.4 45.8h.5l.4 .4v.9l-.4 .4h-.9v-1.3zM184.3 53.3l-.9 .9"/>
<path d="M184.3 48.3h-2.5l.8 .9-.8 .8h2.5M192.8 52.8h2.5M193.2 53.6l-.4 .4v.9l.4 .4h.4l.4-.4v-.9l.5-.4h.4l.4 .4v.9l-.4 .4M193.6 43.2h.4v.4h-.4zM193.6 44.4v.9M194.9 43.2h.4v.4h-.4zM195.3 46.5v.8l-.4 .5h-.9l-.4-.5v-.8l.4-.4h.5v1.7M195.3 49v.8l-.4 .5h-.9l-.4-.5v-.8l.4-.4h.5v1.7M195.3 51.1h-1.3l-.4 .4v.9l.4 .4M195.3 44.4l-.4 .4h-1.7M91.9 135.4l.2-1.1 .7 2.2 .7-2.2 .7 2.2 .6-2.2 .7 2.2 .7-2.2 .7 2.2 .4-1.1M138.1 124.5l1.1 .4-2.2 .7 2.2 .7-2.2 .7 2.2 .7-2.2 .6 2.2 .7-2.2 .7 1.1 .3"/>
<path d="M70.1 266l.3-1 .6 2.1 .7-2.1 .7 2.1 .7-2.1 .7 2.1 .6-2.1 .7 2.1 .4-1.1"/>
</g>
<g fill="#800000" stroke="#800000" stroke-width=".21">
<path d="M101.6 253h.6v4.3h-.6z"/>
<path d="M100.6 253h.5v4.3h-.5z"/>
<path d="M101.6 244.8h.6v4.4h-.6z"/>
<path d="M100.6 244.8h.5v4.4h-.5z"/>
<path d="M97.8 263.9h.6v4.3h-.6z"/>
<path d="M98.9 263.9h.6v4.3h-.6z"/>
<path d="M128.9 253h.5v4.3h-.5z"/>
<path d="M127.8 253h.5v4.3h-.5z"/>
<path d="M128.9 236.7h.5v4.3h-.5z"/>
<path d="M127.8 236.7h.5v4.3h-.5z"/>
<path d="M106 87h.6v4.3h-.6z"/>
<path d="M107.1 87h.5v4.3h-.5z"/>
</g>
<g fill="none" stroke="#800000" stroke-width=".66">
<path d="M89.1 53.8v1.3M89.1 57.8v1.4M91.9 53.8v1.3M91.9 57.8v1.4M94.6 53.8v1.3M94.6 57.8v1.4M97.3 53.8v1.3M97.3 57.8v1.4M100 53.8v1.3M100 57.8v1.4M102.7 53.8v1.3M102.7 57.8v1.4"/>
<path d="M105.5 53.8v1.3M105.5 57.8v1.4M108.2 53.8v1.3M108.2 57.8v1.4M110.9 53.8v1.3M110.9 57.8v1.4M113.6 53.8v1.3M113.6 57.8v1.4M116.4 53.8v1.3M116.4 57.8v1.4M119.1 53.8v1.3M119.1 57.8v1.4"/>
</g>
<path d="M8.8 8.8h191.9v279h-191.9z" fill="none" stroke="#800000" stroke-width=".34"/>
<g fill="none" stroke="#008000" stroke-width=".21">
<path d="M89.1 34.7v13.6M91.9 34.7v13.6M94.6 34.7v13.6M97.3 34.7v13.6M100 34.7v13.6M102.7 34.7v13.6M105.5 34.7v13.6M108.2 34.7v13.6M110.9 34.7v13.6M113.6 34.7v13.6M116.4 34.7v13.6M119.1 34.7v13.6"/>
<path d="M89.1 64.6v13.7M91.9 64.6v13.7M94.6 64.6v13.7M97.3 64.6v13.7M100 64.6v13.7M102.7 64.6v13.7M105.5 64.6v13.7M108.2 64.6v13.7M110.9 64.6v13.7M113.6 64.6v13.7M116.4 64.6v13.7M119.1 64.6v13.7"/>
<path d="M102.7 89.1h-21.7v46.3h8.1M110.9 89.1h16.3v27.3M75.5 116.4h19.1M113.6 100v2.7M124.5 116.4h5.4M149 102.7h-10.9v19.1M157.2 102.7h5.4M100 135.4h2.7M102.7 130v10.9M105.5 130v10.9M108.2 130v10.9M110.9 130v10.9"/>
<path d="M116.4 130v49M138.1 132.7v46.3M45.6 157.2h-5.4v29.9M42.9 176.2v10.9M51 176.2v10.9M86.4 170.8v8.2M89.1 170.8v8.2M91.9 170.8v8.2M94.6 170.8v8.2M97.3 170.8v8.2M100 170.8v8.2M102.7 170.8v8.2"/>
<path d="M105.5 170.8v8.2M110.9 170.8v8.2M113.6 170.8v8.2M119.1 173.5v5.5M121.8 173.5v5.5M124.5 173.5v5.5M127.2 173.5v5.5M129.9 173.5v5.5M135.4 162.6v16.4M140.8 162.6v16.4M143.6 162.6v16.4M146.3 162.6v16.4"/>
<path d="M149 162.6v16.4M40.2 203.5v8.1M42.9 203.5v8.1M45.6 203.5v8.1M86.4 230.7v35.3M91.9 230.7v24.5M94.6 230.7v16.3M97.3 230.7v16.3h-5.4M113.6 230.7v24.5h10.9M119.1 230.7v13.6M119.1 238.8h5.4M132.7 238.8h16.3"/>
<path d="M138.1 238.8v16.4h-5.4M140.8 230.7v8.1M143.6 230.7v8.1M146.3 230.7v8.1M64.6 255.2h32.7M105.5 255.2h2.7M119.1 249.7v5.5M64.6 266h2.8M78.3 266h16.3M102.7 266h13.7"/>
</g>
<g fill="#008000" stroke="#008000" stroke-width=".21">
<circle cx="81" cy="116.4" r=".55"/>
<circle cx="97.3" cy="247" r=".55"/>
<circle cx="94.6" cy="247" r=".55"/>
<circle cx="91.9" cy="247" r=".55"/>
<circle cx="91.9" cy="255.2" r=".55"/>
<circle cx="127.2" cy="116.4" r=".55"/>
<circle cx="143.6" cy="238.9" r=".55"/>
<circle cx="146.3" cy="238.9" r=".55"/>
<circle cx="140.8" cy="238.9" r=".55"/>
<circle cx="138.1" cy="238.9" r=".55"/>
<circle cx="86.4" cy="266.1" r=".55"/>
<circle cx="102.7" cy="135.4" r=".55"/>
<circle cx="119.1" cy="255.2" r=".55"/>
<circle cx="119.1" cy="238.9" r=".55"/>
</g>
<g font-size="3.9" fill="#800000">
<text x="37.3" y="12.2" transform="rotate(-90 37.3 12.2)">A</text>
<text x="83.2" y="12.2" transform="rotate(-90 83.2 12.2)">B</text>
<text x="129.1" y="12.3" transform="rotate(-90 129.1 12.3)">C</text>
<text x="175.1" y="12.3" transform="rotate(-90 175.1 12.3)">D</text>
<text x="12.3" y="36.6" transform="rotate(-90 12.3 36.6)">6</text>
<text x="200.1" y="36.6" transform="rotate(-90 200.1 36.6)">6</text>
<text x="12.3" y="81.7" transform="rotate(-90 12.3 81.7)">5</text>
<text x="200.1" y="81.7" transform="rotate(-90 200.1 81.7)">5</text>
<text x="12.3" y="126.9" transform="rotate(-90 12.3 126.9)">4</text>
<text x="200.1" y="126.9" transform="rotate(-90 200.1 126.9)">4</text>
<text x="12.3" y="172" transform="rotate(-90 12.3 172)">3</text>
<text x="200.1" y="172" transform="rotate(-90 200.1 172)">3</text>
<text x="12.3" y="217.1" transform="rotate(-90 12.3 217.1)">2</text>
<text x="200.1" y="217.1" transform="rotate(-90 200.1 217.1)">2</text>
<text x="12.3" y="262.3" transform="rotate(-90 12.3 262.3)">1</text>
<text x="200.1" y="262.3" transform="rotate(-90 200.1 262.3)">1</text>
<text x="37.3" y="287.1" transform="rotate(-90 37.3 287.1)">A</text>
<text x="83.2" y="287.1" transform="rotate(-90 83.2 287.1)">B</text>
<text x="129.1" y="287.2" transform="rotate(-90 129.1 287.2)">C</text>
<text x="175.1" y="287.2" transform="rotate(-90 175.1 287.2)">D</text>
</g>
<g font-size="2.3" fill="#808080">
<text x="88.8" y="51.3" transform="rotate(-90 88.8 51.3)">23</text>
<text x="91.5" y="51.3" transform="rotate(-90 91.5 51.3)">21</text>
<text x="94.2" y="51.3" transform="rotate(-90 94.2 51.3)">19</text>
<text x="96.9" y="51.3" transform="rotate(-90 96.9 51.3)">17</text>
<text x="99.6" y="51.3" transform="rotate(-90 99.6 51.3)">15</text>
<text x="102.4" y="51.3" transform="rotate(-90 102.4 51.3)">13</text>
<text x="105.1" y="51.3" transform="rotate(-90 105.1 51.3)">11</text>
<text x="107.8" y="51.3" transform="rotate(-90 107.8 51.3)">9</text>
<text x="110.5" y="51.3" transform="rotate(-90 110.5 51.3)">7</text>
<text x="113.2" y="51.3" transform="rotate(-90 113.2 51.3)">5</text>
<text x="116" y="51.3" transform="rotate(-90 116 51.3)">3</text>
<text x="118.7" y="51.3" transform="rotate(-90 118.7 51.3)">1</text>
<text x="88.8" y="64.3" transform="rotate(-90 88.8 64.3)">24</text>
<text x="91.5" y="64.3" transform="rotate(-90 91.5 64.3)">22</text>
<text x="94.2" y="64.3" transform="rotate(-90 94.2 64.3)">20</text>
<text x="96.9" y="64.3" transform="rotate(-90 96.9 64.3)">18</text>
<text x="99.6" y="64.3" transform="rotate(-90 99.6 64.3)">16</text>
<text x="102.4" y="64.3" transform="rotate(-90 102.4 64.3)">14</text>
<text x="105.1" y="64.3" transform="rotate(-90 105.1 64.3)">12</text>
<text x="107.8" y="64.3" transform="rotate(-90 107.8 64.3)">10</text>
<text x="110.5" y="63" transform="rotate(-90 110.5 63)">8</text>
<text x="113.2" y="63" transform="rotate(-90 113.2 63)">6</text>
<text x="116" y="63" transform="rotate(-90 116 63)">4</text>
<text x="118.7" y="63" transform="rotate(-90 118.7 63)">2</text>
<text x="105.1" y="105.1" transform="rotate(-90 105.1 105.1)">FFS</text>
<text x="113.2" y="105.1" transform="rotate(-90 113.2 105.1)">ANT</text>
<text x="96.9" y="116.7" transform="rotate(-180 96.9 116.7)">VDD</text>
<text x="104.7" y="115.5" transform="rotate(-180 104.7 115.5)">VCC</text>
<text x="119.3" y="115.5" transform="rotate(-180 119.3 115.5)">GND</text>
<text x="127.3" y="116.7" transform="rotate(-180 127.3 116.7)">GND</text>
<text x="102.4" y="132" transform="rotate(-90 102.4 132)">SEL</text>
<text x="107.8" y="131.5" transform="rotate(-90 107.8 131.5)">SDI</text>
<text x="116" y="131.7" transform="rotate(-90 116 131.7)">IRQ</text>
<text x="105.1" y="132.4" transform="rotate(-90 105.1 132.4)">SCK</text>
<text x="110.5" y="132.6" transform="rotate(-90 110.5 132.6)">SDO</text>
<text x="86" y="181.9" transform="rotate(-90 86 181.9)">23</text>
<text x="88.8" y="181.9" transform="rotate(-90 88.8 181.9)">24</text>
<text x="91.5" y="181.9" transform="rotate(-90 91.5 181.9)">25</text>
<text x="94.2" y="181.9" transform="rotate(-90 94.2 181.9)">26</text>
<text x="96.9" y="181.9" transform="rotate(-90 96.9 181.9)">27</text>
<text x="99.6" y="181.9" transform="rotate(-90 99.6 181.9)">28</text>
<text x="102.4" y="181.9" transform="rotate(-90 102.4 181.9)">19</text>
<text x="105.1" y="181.9" transform="rotate(-90 105.1 181.9)">22</text>
<text x="110.5" y="181.9" transform="rotate(-90 110.5 181.9)">30</text>
<text x="113.2" y="181.9" transform="rotate(-90 113.2 181.9)">31</text>
<text x="116" y="181.9" transform="rotate(-90 116 181.9)">32</text>
<text x="118.7" y="181.9" transform="rotate(-90 118.7 181.9)">1</text>
<text x="121.4" y="181.9" transform="rotate(-90 121.4 181.9)">2</text>
<text x="124.1" y="181.9" transform="rotate(-90 124.1 181.9)">9</text>
<text x="126.8" y="181.9" transform="rotate(-90 126.8 181.9)">10</text>
<text x="129.6" y="181.9" transform="rotate(-90 129.6 181.9)">11</text>
<text x="135" y="181.9" transform="rotate(-90 135 181.9)">12</text>
<text x="137.7" y="181.9" transform="rotate(-90 137.7 181.9)">13</text>
<text x="140.5" y="181.9" transform="rotate(-90 140.5 181.9)">14</text>
<text x="143.2" y="181.9" transform="rotate(-90 143.2 181.9)">15</text>
<text x="145.9" y="181.9" transform="rotate(-90 145.9 181.9)">16</text>
<text x="148.6" y="181.9" transform="rotate(-90 148.6 181.9)">17</text>
<text x="39.8" y="190.1" transform="rotate(-90 39.8 190.1)">10</text>
<text x="42.5" y="190.1" transform="rotate(-90 42.5 190.1)">8</text>
<text x="45.2" y="190.1" transform="rotate(-90 45.2 190.1)">6</text>
<text x="47.9" y="190.1" transform="rotate(-90 47.9 190.1)">4</text>
<text x="50.7" y="190.1" transform="rotate(-90 50.7 190.1)">2</text>
<text x="103.6" y="193.1" transform="rotate(-90 103.6 193.1)">ADC6</text>
<text x="106.3" y="193.1" transform="rotate(-90 106.3 193.1)">ADC7</text>
<text x="111.7" y="197.8" transform="rotate(-90 111.7 197.8)">PD0(RXD)</text>
<text x="114.4" y="197.6" transform="rotate(-90 114.4 197.6)">PD1(TXD)</text>
<text x="117.2" y="197.9" transform="rotate(-90 117.2 197.9)">PD2(INT0)</text>
<text x="119.9" y="197.9" transform="rotate(-90 119.9 197.9)">PD3(INT1)</text>
<text x="125.3" y="195.6" transform="rotate(-90 125.3 195.6)">PD5(T1)</text>
<text x="136.2" y="196.6" transform="rotate(-90 136.2 196.6)">PB0(ICP)</text>
<text x="149.8" y="197.6" transform="rotate(-90 149.8 197.6)">PB5(SCK)</text>
<text x="39.8" y="201.8" transform="rotate(-90 39.8 201.8)">9</text>
<text x="42.5" y="201.8" transform="rotate(-90 42.5 201.8)">7</text>
<text x="45.2" y="201.8" transform="rotate(-90 45.2 201.8)">5</text>
<text x="47.9" y="201.8" transform="rotate(-90 47.9 201.8)">3</text>
<text x="50.7" y="201.8" transform="rotate(-90 50.7 201.8)">1</text>
<text x="87.2" y="199.1" transform="rotate(-90 87.2 199.1)">PC0(ADC0)</text>
<text x="89.9" y="199.1" transform="rotate(-90 89.9 199.1)">PC1(ADC1)</text>
<text x="92.7" y="199.1" transform="rotate(-90 92.7 199.1)">PC2(ADC2)</text>
<text x="95.4" y="199.1" transform="rotate(-90 95.4 199.1)">PC3(ADC3)</text>
<text x="122.6" y="201" transform="rotate(-90 122.6 201)">PD4(XCK/T0)</text>
<text x="128" y="198.1" transform="rotate(-90 128 198.1)">PD6(AIN0)</text>
<text x="130.8" y="198.1" transform="rotate(-90 130.8 198.1)">PD7(AIN1)</text>
<text x="138.9" y="199.1" transform="rotate(-90 138.9 199.1)">PB1(OC1A)</text>
<text x="141.7" y="202.8" transform="rotate(-90 141.7 202.8)">PB2(SS/OC1B)</text>
<text x="147.1" y="198.7" transform="rotate(-90 147.1 198.7)">PB4(MISO)</text>
<text x="98.1" y="204.5" transform="rotate(-90 98.1 204.5)">PC4(ADC4/SDA)</text>
<text x="100.8" y="204.2" transform="rotate(-90 100.8 204.2)">PC5(ADC5/SCL)</text>
<text x="144.4" y="204.1" transform="rotate(-90 144.4 204.1)">PB3(MOSI/OC2)</text>
<text x="87.2" y="222.7" transform="rotate(-90 87.2 222.7)">PC6(/RESET)</text>
<text x="92.7" y="222.7" transform="rotate(-90 92.7 222.7)">AVCC</text>
<text x="95.4" y="222.7" transform="rotate(-90 95.4 222.7)">VCC</text>
<text x="98.1" y="222.7" transform="rotate(-90 98.1 222.7)">VCC</text>
<text x="103.6" y="222.7" transform="rotate(-90 103.6 222.7)">AREF</text>
<text x="114.4" y="222.7" transform="rotate(-90 114.4 222.7)">PB6(XTAL1/TOSC1)</text>
<text x="119.9" y="222.7" transform="rotate(-90 119.9 222.7)">PB7(XTAL2/TOSC2)</text>
<text x="141.7" y="222.7" transform="rotate(-90 141.7 222.7)">AGND</text>
<text x="144.4" y="222.7" transform="rotate(-90 144.4 222.7)">GND</text>
<text x="147.1" y="222.7" transform="rotate(-90 147.1 222.7)">GND</text>
<text x="86" y="230.3" transform="rotate(-90 86 230.3)">29</text>
<text x="91.5" y="230.3" transform="rotate(-90 91.5 230.3)">18</text>
<text x="94.2" y="229" transform="rotate(-90 94.2 229)">4</text>
<text x="96.9" y="229" transform="rotate(-90 96.9 229)">6</text>
<text x="102.4" y="230.3" transform="rotate(-90 102.4 230.3)">20</text>
<text x="113.2" y="229" transform="rotate(-90 113.2 229)">7</text>
<text x="118.7" y="229" transform="rotate(-90 118.7 229)">8</text>
<text x="140.5" y="229" transform="rotate(-90 140.5 229)">5</text>
<text x="143.2" y="229" transform="rotate(-90 143.2 229)">3</text>
<text x="145.9" y="230.3" transform="rotate(-90 145.9 230.3)">21</text>
</g>
</svg>
